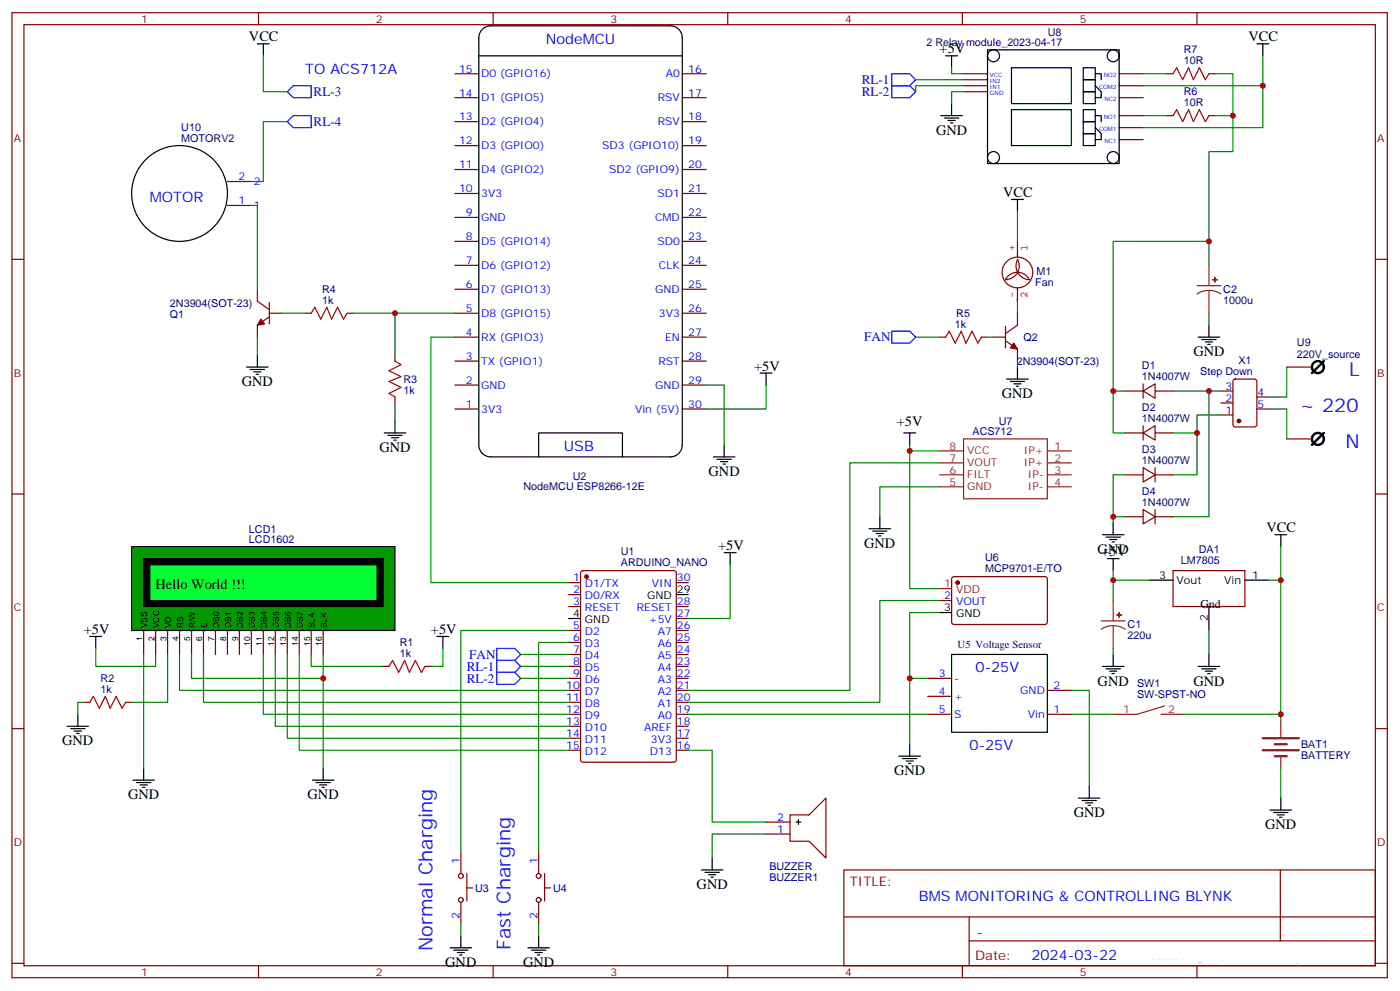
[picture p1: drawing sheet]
<svg xmlns="http://www.w3.org/2000/svg" width="413mm" height="292mm" viewBox="0 0 413 292" stroke-linecap="round" stroke-linejoin="round" font-family="sans-serif">
<g fill="none" stroke="#870000" stroke-width=".35">
<path d="M3.5 3.7h405.4v284.4h-405.4zM7.1 7.3h398.2v277.3h-398.2zM76.2 3.7v3.6M145.3 3.7v3.6M214.5 3.7v3.6M283.6 3.7v3.6M352.8 3.7v3.6M3.5 76.4h3.6M405.3 76.4h3.6M3.5 145.6h3.6M405.3 145.6h3.6M167.6 171.7h3.5"/>
<path d="M167.6 175.2h3.5M167.6 178.7h3.5M171.3 168.3l.5-.2h26.8l.7 .5v55.3l-.4 .6-27.1 .1-.6-.5-.1-55.3zM199.3 171.7h3.5M199.3 178.7h3.5M167.6 185.8h3.5M167.6 189.3h3.5M167.6 192.8h3.5M167.6 196.4h3.5M167.6 199.9h3.5M199.3 185.8h3.5M199.3 189.3h3.5"/>
<path d="M199.3 192.8h3.5M199.3 196.4h3.5M199.3 199.9h3.5M199.3 182.2h3.5M3.5 214.7h3.6M167.6 203.4h3.5M167.6 206.9h3.5M167.6 210.5h3.5M167.6 214h3.5M167.6 217.5h3.5M199.3 203.4h3.5M199.3 206.9h3.5"/>
<path d="M199.3 210.5h3.5M199.3 214h3.5M199.3 217.5h3.5M405.3 214.7h3.6M167.6 221.1h3.5M199.3 221.1h3.5M248.7 256.3h156.6v28.3h-156.6zM377.3 256.4v20.8M248.7 270.2h156.5M285.6 277.2h119.6M285.6 270.2v14.1M3.5 283.8h3.6"/>
<path d="M76.2 284.6v3.5M145.3 284.6v3.5M214.5 284.6v3.5M283.6 284.6v3.5M352.8 284.6v3.5M405.3 283.8h3.6"/>
</g>
<circle cx="172.9" cy="169.9" r=".53" fill="#870000" stroke="#870000" stroke-width=".35"/>
<path d="M199.3 175.2h3.5M167.6 182.2h3.5" fill="none" stroke="#000" stroke-width=".35"/>
<path d="M38.8 161.1h77.6v24.7h-77.6z" fill="#090" stroke="#000" stroke-width=".35"/>
<g fill="none" stroke="#870000" stroke-width=".35">
<path d="M42.3 185.8v7M45.9 185.8v7M49.4 185.8v7M52.9 185.8v7M56.4 185.8v7M60 185.8v7M63.5 185.8v7M67 185.8v7M70.6 185.8v7M74.1 185.8v7M77.6 185.8v7M81.1 185.8v7"/>
<path d="M84.7 185.8v7M88.2 185.8v7M91.7 185.8v7M95.2 185.8v7"/>
</g>
<path d="M42.3 164.6h70.6v14.1h-70.6z" fill="#000" stroke="#000" stroke-width=".35"/>
<path d="M44.1 166.4h67v10.6h-67z" fill="none" stroke="#000" stroke-width=".35"/>
<path d="M44.1 166.4h67v10.6h-67z" fill="#0f3" stroke="#000" stroke-width=".35"/>
<g fill="none" stroke="#008700" stroke-width=".35">
<path d="M77.6 16.4v10.6h7.1M280.5 20v1.7h3.5M372.2 16.4v8.9h-35.3M84.7 35.8h-7.1v17.7h-3.5M269.9 23.5h14.1M284 27h-3.5v3.6M284 25.3h-14.1v1.7M336.9 21.7h7.1M336.9 34.1h7.1M358.1 21.7h5.3v12.4h-5.3M363.4 34.1v10.6h-7.1v26.4M372.2 25.3v12.3h-35.3"/>
<path d="M74.1 60.5h1.7v24.7M299.9 62.3v8.8M356.3 78.2v-7.1h-28.2v44.1M75.8 99.3v5.3M82.9 92.3h7.1M104.1 92.3h30M116.4 92.3v12.3M134.1 99.3h-7.1v72.4h40.6M269.9 99.3h7M291 99.3h1.8M299.9 88.8v3.5M356.3 92.3v3.5"/>
<path d="M116.4 118.7v5.3M208.1 113.5h5.3v17.6M225.8 113.5v7h-17.7M299.9 106.4v1.8M331.6 115.2h-3.5v12.4h3.5M345.7 115.2h14.1M356.3 115.2v37.1h-10.6M379.2 108.2v8.8h-5.3M268.1 131.1v42.3h8.8M268.1 132.9h8.8M276.9 136.4h-26.4v67h-47.7M331.6 139.9h-3.5v12.4h3.5"/>
<path d="M345.7 127.6h7.1M359.8 122.3h-7v17.6h-7.1M373.9 120.5h5.3v8.8M276.9 143.4h-17.6v8.9M328.1 152.3v1.7M215.2 166.4v15.8h-12.4M276.9 177h-17.6v29.9h-56.5M328.1 168.1v2.9h10.6M328.1 171v6M373.9 171h3.6M377.5 161.1v49.4M28.2 191.1v5.3h17.7v-3.6"/>
<path d="M42.3 192.8v33.5M49.4 192.8v14.1h-10.6M52.9 192.8v10.6h114.7M56.4 192.8v7.1h38.8M60 192.8v14.1h107.6M77.6 192.8v17.7h90M81.1 192.8v21.2h86.5M84.7 192.8v24.7h82.9M88.2 192.8v28.3h79.4M91.7 192.8v3.6h21.2M95.2 192.8v33.5M130.5 191.1v5.3h-3.5"/>
<path d="M153.5 192.8h14.1M153.5 196.4h14.1M153.5 199.9h14.1M167.6 189.3h-8.9v61.7M167.6 185.8h-31.8v65.2M273.4 199.9h-5.3v19.4M276.9 180.5h-8.8v19.4M328.1 191.1v1.7M356.3 185.8v7M24.7 206.9h-1.8v3.6M202.8 210.5h70.6M315.7 203.4h5.3v28.2"/>
<path d="M315.7 210.5h12.4M349.2 210.5h28.3v1.7M202.8 221.1h7.1v21.1h15.9M377.5 226.3v8.9M225.8 245.7h-15.9v7.1M135.8 272.2v3.5M158.7 272.2v3.5"/>
</g>
<g fill="none" stroke="#000" stroke-width=".35">
<path d="M75.8 12.9h3.6M77.6 12.9v3.5M141.1 16.4h60M142.1 8.7a3.5 3.5 0 0 1 2.5-1.1h53a3.5 3.5 0 0 1 3.5 3.5v120a3.5 3.5 0 0 1-3.5 3.5h-53a3.5 3.5 0 0 1-3.5-3.5v-120a3.5 3.5 0 0 1 1-2.4zM278.7 16.4h3.5M280.5 16.4v3.6M291 14.7h38.8v33.5h-38.8zM298.1 20h17.6v10.6h-17.6zM319.3 20h3.5v3.5h-3.5zM370.4 12.9h3.5M372.2 12.9v3.5M277.3 34.1h6.3"/>
<path d="M278.3 34.8h4.3M279.4 35.5h2.1M280.1 36.2h.7M280.5 30.6v3.5M298.1 32.3h17.6v10.6h-17.6zM319.3 32.3h3.5v3.5h-3.5zM319.3 35.8h3.5v3.6h-3.5zM319.3 39.4h3.5v3.5h-3.5zM319.3 27h3.5v3.6h-3.5zM319.3 23.5h3.5v3.5h-3.5zM322.8 34.1h1.8v1.7M322.8 37.6l1.8 1.8v1.7h-1.8"/>
<path d="M322.8 25.3l1.8 1.7v1.8h-1.8M322.8 21.7h1.8v1.8M298.1 58.8h3.5M299.9 58.8v3.5M353.1 99.3h6.4M356.3 95.8v3.5M72.7 108.2h6.3M73.7 108.9h4.3M74.8 109.6h2.1M75.5 110.3h.7M75.8 104.6v3.6M224 109.9h3.5"/>
<path d="M225.8 109.9v3.6M296.7 111.7h6.3M297.7 112.4h4.3M298.8 113.1h2.1M299.5 113.8h.7M299.9 108.2v3.5M354.2 100h4.2M355.2 100.8h2.2M356 101.5h.7M113.2 127.6h6.4M114.3 128.3h4.2M115.4 129h2.1"/>
<path d="M116.1 129.7h.7M116.4 124v3.6M158.7 134.6v-7h24.7v7M210.3 134.6h6.3M211.3 135.3h4.2M212.4 136h2.1M213.1 136.7h.7M213.4 131.1v3.5M266.3 127.6h3.6M268.1 127.6v3.5M256.1 155.8h6.4M257.2 156.5h4.2"/>
<path d="M258.2 157.2h2.1M258.9 157.9h.7M259.3 152.3v3.5M324.9 157.6h6.4M326 158.3h4.2M327 159h2.1M327.7 159.7h.7M328.1 154v3.6M375.7 157.6h3.5M377.5 157.6v3.5M213.4 162.8h3.6M215.2 162.8v3.6"/>
<path d="M326.3 164.6h3.5M328.1 164.6v3.5M338.7 171h7M356.3 178.7v7.1M366.9 171h7M26.5 187.5h3.5M28.2 187.5v3.6M128.8 187.5h3.5M130.5 187.5v3.6M276.9 180.5h3.6M280.5 192.8h28.2v23h-28.2zM324.9 196.4h6.4"/>
<path d="M326 197.1h4.2M327 197.8h2.1M327.7 198.5h.7M328.1 192.8v3.6M353.1 196.4h6.4M354.2 197.1h4.2M355.2 197.8h2.2M356 198.5h.7M356.3 192.8v3.6M19.8 214h6.3M20.8 214.7h4.2M21.9 215.4h2.1"/>
<path d="M22.6 216.1h.7M22.9 210.5v3.5M268.1 219.3v3.5M39.2 229.9h6.3M40.2 230.6h4.2M41.3 231.3h2.1M42 232h.7M42.3 226.3v3.6M92.1 229.9h6.3M93.1 230.6h4.3M94.2 231.3h2.1M94.9 232h.7"/>
<path d="M95.2 226.3v3.6M264.9 222.8h6.4M266 223.5h4.2M267.1 224.2h2.1M267.8 224.9h.7M317.9 235.2h6.3M318.9 235.9h4.2M320 236.6h2.1M320.7 237.3h.7M321 231.6v3.6M374.3 238.7h6.3M375.4 239.4h4.2"/>
<path d="M377.5 235.2v3.5M206.7 256.3h6.4M207.8 257h4.2M208.8 257.7h2.2M209.5 258.4h.8M209.9 252.8v3.5M234.6 242.2h1.4M235.3 241.5v1.4M376.4 240.1h2.1M377.1 240.8h.7M132.6 279.3h6.4M133.7 280h4.2"/>
<path d="M135.8 275.7v3.6M155.6 279.3h6.3M156.6 280h4.3M158.7 275.7v3.6M134.8 280.7h2.1M135.5 281.4h.7M157.7 280.7h2.1M158.4 281.4h.7"/>
<circle cx="292.8" cy="16.4" r="1.76"/>
<circle cx="328.1" cy="16.4" r="1.76"/>
<circle cx="52.9" cy="57" r="14.1"/>
<circle cx="292.8" cy="46.4" r="1.76"/>
<circle cx="328.1" cy="46.4" r="1.76"/>
</g>
<path d="M345.7 34.1l1.1-1.8 1.7 3.5 1.8-3.5 1.4 3.5 1.8-3.5 1.7 3.5 1.1-1.7M345.7 21.7l1.1-1.7 1.7 3.5 1.8-3.5 1.4 3.5 1.8-3.5 1.7 3.5 1.1-1.8M91.7 92.3l1.1-1.8 1.7 3.6 1.8-3.6 1.4 3.6 1.8-3.6 1.7 3.6 1.1-1.8M278.7 99.3l1.1-1.7 1.7 3.5 1.8-3.5 1.4 3.5 1.8-3.5 1.7 3.5 1.1-1.8M116.4 106.4l1.8 1.1-3.5 1.7 3.5 1.8-3.5 1.4 3.5 1.8-3.5 1.7 1.7 1.1M114.7 196.4l1-1.8 1.8 3.5 1.7-3.5 1.4 3.5 1.8-3.5 1.8 3.5 1-1.7M26.5 206.9l1-1.7 1.8 3.5 1.7-3.5 1.5 3.5 1.7-3.5 1.8 3.5 1-1.8" fill="none" stroke="#a10000" stroke-width=".35"/>
<g fill="none" stroke="#870000" stroke-width=".35">
<path d="M134.1 35.8h7M134.1 28.8h7M134.1 21.7h7M201.1 35.8h7M201.1 28.8h7M201.1 21.7h7M284 21.7h7M284 25.3h7M284 27h7M284 23.5h7M329.8 28.8h7.1M329.8 21.7h7.1"/>
<path d="M329.8 37.6h7.1M329.8 34.1h7.1M329.8 25.3h7.1M344 21.7h1.7M344 34.1h1.7M356.3 21.7h1.8M356.3 34.1h1.8M67 53.5h7.1M134.1 57h7M134.1 50h7M134.1 42.9h7M201.1 57h7"/>
<path d="M201.1 50h7M201.1 42.9h7M329.8 41.1h7.1M67 60.5h7.1M134.1 78.2h7M134.1 71.1h7M134.1 64.1h7M201.1 78.2h7M201.1 71.1h7M201.1 64.1h7M75.8 85.2v3.6l3.6 2.4M79.4 92.3h3.5"/>
<path d="M79.4 93.3l-3.6 2.5v3.5M79.4 89.1v6.4M90 92.3h1.7M102.3 92.3h1.8M134.1 99.3h7M134.1 92.3h7M134.1 85.2h7M201.1 99.3h7M201.1 92.3h7M201.1 85.2h7M276.9 99.3h1.8M289.3 99.3h1.7"/>
<path d="M292.8 99.3h3.5M296.3 96.2v6.3M299.9 92.3v3.5l-3.6 2.5M116.4 104.6v1.8M116.4 117v1.7M134.1 113.5h7M134.1 106.4h7M201.1 113.5h7M201.1 106.4h7M296.3 100.4l3.6 2.5v3.5M331.6 115.2h5.3M336.9 115.2l3.5-2.1v4.2z"/>
<path d="M336.9 113.1v4.2M340.4 115.2h5.3M359.8 118.7h3.6M359.8 115.2h3.6M363.6 111.9l.5-.2h5.6l.7 .4v13l-.4 .6-5.9 .1-.7-.5v-12.9zM370.4 117h3.5M379.2 108.2h7.1M134.1 120.5h7M201.1 120.5h7M331.6 127.6h5.3M331.6 139.9h5.3M336.9 127.6l3.5-2.2v4.3z"/>
<path d="M336.9 137.8l3.5 2.1-3.5 2.1zM336.9 125.4v4.3M340.4 127.6h5.3M340.4 139.9h5.3M340.4 137.8v4.2M359.8 122.3h3.6M370.4 120.5h3.5M379.2 129.3h7.1M331.6 152.3h5.3M336.9 150.1l3.5 2.2-3.5 2.1zM340.4 150.1v4.3M340.4 152.3h5.3"/>
<path d="M276.9 177h3.6M280.7 170.1l.5-.2 27 .1 .5 .6-.1 13-.6 .4-27.1-.1-.4-.6v-12.7zM112.9 196.4h1.8M125.2 196.4h1.8M273.4 199.9h7.1M24.7 206.9h1.8M37 206.9h1.8M273.4 210.5h7.1M273.4 205.2h7.1M308.7 210.5h7M308.7 203.4h7M135.8 251v6.4"/>
<path d="M137.6 257.4v8.1M158.7 251v6.4M160.5 257.4v8.1M225.8 245.7h7M225.8 242.2h7M232.8 240.1h5.7l4.9-4.9v17.6l-4.9-4.9h-5.7zM135.8 265.9v6.3M137.6 261.6h1.7M158.7 265.9v6.3M160.5 261.6h1.8"/>
<circle cx="135.8" cy="258.1" r=".71"/>
<circle cx="158.8" cy="258.1" r=".71"/>
<circle cx="135.8" cy="265.1" r=".71"/>
<circle cx="158.8" cy="265.1" r=".71"/>
</g>
<g fill="#870000" stroke="#870000" stroke-width=".35">
<path d="M76.9 94.1l1.1 1.4-2.2 .3z"/>
<path d="M298.8 101.1l1.1 1.8-2.2-.4z"/>
<circle cx="282.2" cy="171.7" r=".53"/>
<circle cx="365.1" cy="124" r=".53"/>
</g>
<path d="M276.9 173.4h3.6" fill="none" stroke="#f00" stroke-width=".35"/>
<g fill="none" stroke="#8c2424" stroke-width=".35">
<path d="M356.3 78.2v6M352.8 84.2h7M356.3 85.6l-1.8 .2-1.7 .8M356.3 85.6l1.9 .2 1.6 .8M356.3 85.6v6.7M276.9 132.9h7.1M276.9 136.4h7.1M276.9 139.9h7.1M284 129.3h24.7v17.7h-24.7zM308.7 132.9h7M308.7 136.4h7M308.7 139.9h7"/>
<path d="M276.9 143.4h7.1M308.7 143.4h7M328.1 177v6M324.6 183h7M328.1 184.4l-1.9 .2-1.6 .8M328.1 184.4l1.8 .2 1.7 .8M328.1 184.4v6.7M342.2 210.5h7M343.3 208l-8.2 2.5h-7M377.5 212.2v5M377.5 222.8v3.5"/>
</g>
<path d="M372.2 217.5h10.6M375.7 219.3h3.5M372.2 221.1h10.6M375.7 222.8h3.5" fill="none" stroke="#8c2424" stroke-width=".71"/>
<path d="M84.7 27l1.7-1.7h5.3v3.5h-5.3zM84.7 35.8l1.7-1.7h5.3v3.5h-5.3zM262.8 21.7h5.3l1.8 1.8-1.8 1.8h-5.3zM262.8 25.3h5.3l1.8 1.7-1.8 1.8h-5.3zM262.8 97.6h5.3l1.8 1.7-1.8 1.8h-5.3zM146.4 191.1h5.3l1.8 1.7-1.8 1.8h-5.3zM146.4 194.6h5.3l1.8 1.8-1.8 1.7h-5.3zM146.4 198.1h5.3l1.8 1.8-1.8 1.7h-5.3z" fill="none" stroke="#00f" stroke-width=".35"/>
<path d="M299.9 71.1v4.7M299.9 76.4a4 4 0 0 1-3.6 6 4 4 0 0 1 3.6-2.2 4 4 0 0 1 3.5 2.2 4.1 4.1 0 0 1-3.5-6M299.9 84.8v4M304.4 80.3a4.5 4.5 0 0 0-6.5-4.1 4.5 4.5 0 0 0-.8 7.6 4.5 4.5 0 0 0 7.2-2.5l.1-.8" fill="none" stroke="#850000" stroke-width=".35"/>
<path d="M345.7 168.1h21.2v10.6h-21.2z" fill="none" stroke="#800000" stroke-width=".35"/>
<g fill="#8c2424" stroke="#8c2424" stroke-width=".35">
<path d="M329.1 181.2h1.5z"/>
<path d="M329.8 180.5v1.4z"/>
<path d="M357.4 82.4h1.4z"/>
<path d="M358 81.7l.1 1.4z"/>
</g>
<g fill="none" stroke="#000" stroke-width=".71">
<path d="M390.2 106.4l-3.6 3.5M390.2 127.6l-3.6 3.5"/>
<circle cx="388.4" cy="108.2" r="1.76"/>
<circle cx="388.4" cy="129.3" r="1.76"/>
</g>
<g fill="#c00">
<circle cx="95.3" cy="199.9" r=".88"/>
<circle cx="116.4" cy="92.3" r=".88"/>
<circle cx="268.1" cy="199.9" r=".88"/>
<circle cx="268.1" cy="132.9" r=".88"/>
<circle cx="377.5" cy="210.5" r=".88"/>
<circle cx="377.5" cy="171" r=".88"/>
<circle cx="328.1" cy="171" r=".88"/>
<circle cx="356.3" cy="115.2" r=".88"/>
<circle cx="352.8" cy="127.6" r=".88"/>
<circle cx="328.1" cy="152.3" r=".88"/>
<circle cx="328.1" cy="115.2" r=".88"/>
<circle cx="356.3" cy="71.1" r=".88"/>
<circle cx="372.2" cy="25.3" r=".88"/>
<circle cx="363.4" cy="34.1" r=".88"/>
</g>
<g fill="#fff">
<path d="M287 271.5l.6-.3h3.4l3.2 .8h1.1a1.27 1.27 0 0 1 1 1.2 1.27 1.27 0 0 1-.8 1.3h-1.9l-1.4 .4-5.3-.1a1.07 1.07 0 0 1-.6-1.3 1.07 1.07 0 0 1 1.2-.7h4.4l1.2-.3-.3 1.2-2.8-.4 .2-.3 2.7 1.4 1.6 .4h4.7l2.8-.8-.2 1-5-1.3-1.4 1.1h4.7l-.1 .9h-3.9a1.19 1.19 0 0 1-1.1-1.1 1.19 1.19 0 0 1 .9-1.2l2.6-.6h3.7l1.9-.5v1l-2.1-.1a1.06 1.06 0 0 1-.5-1.2 1.06 1.06 0 0 1 1-.8l10.5 .1a1.09 1.09 0 0 1 .6 1.4 1.09 1.09 0 0 1-1.3 .6 25.2 25.2 0 0 1-9 .8v-.5h5.4a1.07 1.07 0 0 1 1.1 1.1 1.07 1.07 0 0 1-1.3 1l-5.2-.1a1.07 1.07 0 0 1-.6-1.3 1.07 1.07 0 0 1 1.2-.7h30.6a1.07 1.07 0 0 1 1.1 1.1 1.07 1.07 0 0 1-1.3 1h-4.5l-5.4-.4-.1-2.1h1.7a1.3 1.3 0 0 1 1.4 .8 1.3 1.3 0 0 1-.3 1.4l-.9 .3a23 23 0 0 1-7.5-.8h-4.9a6.1 6.1 0 0 0-3.5-.9 1.06 1.06 0 0 1-.5-1.2 1.06 1.06 0 0 1 1-.8l4-.4 32 .1a1.06 1.06 0 0 1 .6 1.2 1.06 1.06 0 0 1-1.1 .8l-2.6 .4h-6.6v-.5l5.8-.3a1.07 1.07 0 0 1 .6 1.2 1.07 1.07 0 0 1-1.1 .8l-5.3 .4-2.1-.1a1.08 1.08 0 0 1-.5-1.4 1.08 1.08 0 0 1 1.2-.6l11.9 .1a1.07 1.07 0 0 1 .6 1.2 1.07 1.07 0 0 1-1.2 .8h-4.1l-4 .8h-13.5l-.8-.4h-.7a1.11 1.11 0 0 1-1.4-1.1 1.11 1.11 0 0 1 1.4-1l1.5 .1 .5 .3h12.2l1.4-.1 3.2-.7h4.3a1.07 1.07 0 0 1 1.3 .9 1.07 1.07 0 0 1-1.1 1.2h-11.5v-2.1l6.6-.4 .1 2.1-1.7 .4h-3.6a4 4 0 0 1-3.6-.6 1.61 1.61 0 0 1 1-2.6l2.2-.5h6.7l2.3-.3a1.12 1.12 0 0 1 1.7 .5 1.12 1.12 0 0 1-1 1.5h-32.9l-2.7 .4v-2.1a4.6 4.6 0 0 1 3.5 .8 23.5 23.5 0 0 1 8.4 .7l1.4 .1-.2 1.6a1.05 1.05 0 0 1-.6-1.2 1.05 1.05 0 0 1 1-.8l10.6 .5a1.05 1.05 0 0 1 .7 1.1 1.05 1.05 0 0 1-1.1 .9h-30.6a1.07 1.07 0 0 1-1.2-1 1.07 1.07 0 0 1 1-1.1l5.4 .1a1.06 1.06 0 0 1 .6 1.1 1.06 1.06 0 0 1-1 .9l-6.4-.1a2.5 2.5 0 0 1-2.5-1.6l.1-1.4 .9-.6h5.8l3.8-.4a2.94 2.94 0 0 1 3-.1 1.05 1.05 0 0 1 .2 1.2 1.05 1.05 0 0 1-1 .6h-10.1v-2.1l4.1 .2a1.37 1.37 0 0 1 .9 1.6 1.37 1.37 0 0 1-1.4 1.1l-3.9 .8-3.7 .1v-1.4h1.8l1 .4a1.83 1.83 0 0 1 2 .6l.2 .6a1.32 1.32 0 0 1-1.1 1.7h-7.6a2 2 0 0 1-1.8-1.8 2 2 0 0 1 1.3-2.1l.8-.5 .4-.7 1-.2 2.8 .5 5.1 1.5a1.26 1.26 0 0 1 1.1 1.2 1.26 1.26 0 0 1-1.1 1.3h-2.3l-2.6 .8a15.1 15.1 0 0 1-7.4-.6l-2.7-1.2-1.7-1.3a1.33 1.33 0 0 1-.7-2.3z"/>
<path d="M336.2 279.8a3.4 3.4 0 0 1 2.9 0l6.9 .1a1.06 1.06 0 0 1 1.1 1.2 1.06 1.06 0 0 1-1.2 .9h-4.5l-.9 .4-1 .1-1.1 .6a3.9 3.9 0 0 1-3.4-.2 1.13 1.13 0 0 1-.1-1.3 1.13 1.13 0 0 1 1.3-.5l1.6-.4h12.6l.6-.3 1.2-.1-.3 .7-1-.5-2-.1a1.06 1.06 0 0 1-.6-1.3 1.06 1.06 0 0 1 1.2-.8l2.2 .1 1.6 .9a2.05 2.05 0 0 1 1.7 1.5 2.05 2.05 0 0 1-.6 2.1l-.6 .3h-1.6l-.5 .3a2.2 2.2 0 0 1-2.6-.5 1.07 1.07 0 0 1 1.2-1.5h5.6l-.1 .6a2.84 2.84 0 0 1-2.3-.5 1.25 1.25 0 0 1-1-1.3 1.25 1.25 0 0 1 1.1-1.2h4.2l1.9-.4 11 .1a1.07 1.07 0 0 1 .6 1.3 1.07 1.07 0 0 1-1.2 .8h-3.7l-3.1 .7-1.3 .1-.7 .3v-1.3l.7 .1 .8 .3h8.4l2.9-.7 2.7-.1 1-.4a1.08 1.08 0 0 1 1.4 .9 1.08 1.08 0 0 1-1.1 1.2h-11.7a1.07 1.07 0 0 1-.6-1.3 1.07 1.07 0 0 1 1.2-.8h25.5a1.07 1.07 0 0 1 1 1.2 1.07 1.07 0 0 1-1.2 .9h-5.4l-1.1-.3-6.2-.5a1.24 1.24 0 0 1-.9-1.4 1.24 1.24 0 0 1 1.3-1.1h14.9l.8 .5 .2 .8v2.5l-.3 .8-.8 .3h-4.2a1.74 1.74 0 0 1-1.3-2.5l.6-.3 2.6-.1 .5-.3 1.1-.1v2.1h-5.7l-.7 .4h-1.1l-1.2 .4h-11.9a1.07 1.07 0 0 1-1.1-1.1 1.07 1.07 0 0 1 1.3-1h2.9l.8 .4h6.1l.7 .4h6.4l-.1 .6-5.1-.1-1.2-.4h-5.1l-.8 .7-1.2 .5h-3.3l.1-1.3h4.8l1.1-.3 2.8-.1 1.2-.4 2.3-2.3a1.06 1.06 0 0 1 1.3 .4 1.06 1.06 0 0 1-.1 1.4l-.9 .9a2.76 2.76 0 0 1-2.6 1.7l-.8 .4h-2.8l-1.2 .4h-5.3l-1.1-.4h-.7a1.36 1.36 0 0 1-1.3-.7 1.36 1.36 0 0 1 .3-1.6l.4-.1 5-.1 2.3-1.2h5.3l1.7 .4h4.2a5.3 5.3 0 0 1 4.1 1.5 1.44 1.44 0 0 1-1.2 2l-.5 .2h-8.2l-1.1-.4h-6.3l-.7-.4h-2.8a1.06 1.06 0 0 1-.7-1.2 1.06 1.06 0 0 1 1.1-.9h11.8l2.6-.8 6.6 .1a1.09 1.09 0 0 1 .5 1.4 1.09 1.09 0 0 1-1.3 .6l-1 .4-.1-1.3h1.2v-.6h-11.7l.2-1.7 4 .4 .9 .3 5.7 .1a1.06 1.06 0 0 1 .6 1.2 1.06 1.06 0 0 1-1 .8h-25.5a1.07 1.07 0 0 1-1.3-.9 1.07 1.07 0 0 1 1.1-1.2h11.3v2.1a5.7 5.7 0 0 1-3.5 .5l-3.1 .7h-8.8l-1.2-.4h-2.7a1.32 1.32 0 0 1-.7-1.6 1.32 1.32 0 0 1 1.5-.9l1.9-.7 3.5-.5 1-.3h4.7a1.06 1.06 0 0 1 .6 1.2 1.06 1.06 0 0 1-1 .9h-11.2l-1.1 .3-2.1 .1 .1-1.3 2.2 .4a1.58 1.58 0 0 1 .8 1.6 1.58 1.58 0 0 1-1.2 1.4l-.8 .2h-7.3a1.06 1.06 0 0 1-.6-1.2 1.06 1.06 0 0 1 1-.9h.9l1-.4-1-.6-2.1-.1 .4-2.1a5.9 5.9 0 0 1 3.8 .8 2.29 2.29 0 0 1 2.3 1.3 1.6 1.6 0 0 1-.5 1.9l-3.2 .1-1 .4-13.4 .1a1.46 1.46 0 0 1-1.5 .4 1.46 1.46 0 0 1-1.1-1.1 1.06 1.06 0 0 1 1.1-1.1h1.7l.8-.4a1.82 1.82 0 0 1 1.7-.4l1-.3 3.6-.1-.2 2.1h-3.1l-4.2-.4a1.07 1.07 0 0 1-1.1-.5 1.07 1.07 0 0 1 .2-1.3z"/>
<path d="M379.4 262.1a1.66 1.66 0 0 1 2.7 1v1.4a1.05 1.05 0 0 1-.9 1.3 1.05 1.05 0 0 1-1.2-.9h1.3v.8l.2 .3h1.4l1.8-1.5 .4-.8-.1-.8 2-.1 3.6-.7h1.5v2.1h-3.5a10.2 10.2 0 0 0-4.2 1.1l-.1-.4 3.5-.1 1.3-.3a13 13 0 0 0 5.2-1.1l-.2 .6-.4-.2a1.41 1.41 0 0 1-1.9-1.2 1.75 1.75 0 0 1 1.4-2.3 27.6 27.6 0 0 1 7.4-.1l.2 .2a3.7 3.7 0 0 1 .1 3.2l-.7 .7-4.1 1.5a1.25 1.25 0 0 1-1.4 .4 1.25 1.25 0 0 1-.8-1.2 1.08 1.08 0 0 1 1.1-.9l1.5-1a1.75 1.75 0 0 0 1.2-1.5 1.55 1.55 0 0 1 2.6 .8v1.9a2.49 2.49 0 0 1-2.1 2.5 2.19 2.19 0 0 1-2.6-.3l-.2-.5v-3.6l.6-1.3 .9-.6h2.3a1.47 1.47 0 0 1 1.2 1.4 1.47 1.47 0 0 1-1.1 1.5 3.7 3.7 0 0 0-2.7 .4 1.07 1.07 0 0 1-1.1-.9 1.07 1.07 0 0 1 .7-1.2l.4-.3 1-.1-.1 3.4 1-.4h-.3h.5l-2.3 1.4-1.4 .5-.4-2.1 .6 2-.6-2 4.4-1.7v-.2h-3.3a1.57 1.57 0 0 1 1.7 2.2 1.58 1.58 0 0 1-1.6 .6l-1.2 .6a39.2 39.2 0 0 1-12.3 1.3 1.74 1.74 0 0 1-1.2-1.5 1.74 1.74 0 0 1 1-1.7l1.1-.1 .5-.3a14.3 14.3 0 0 1 8.8-1.1 1.07 1.07 0 0 1 .6 1.3 1.07 1.07 0 0 1-1.3 .7h-.9a18.9 18.9 0 0 1-8.4 .6l-.2-.2a2.76 2.76 0 0 1 .2-3.1l1-.6h2.3l1.1 .7a4.4 4.4 0 0 1-1.1 4.7l-1.3 1.2-1.2 .6h-2.3l-.6-.2-1-1.1-.2-.6-.1-3.2z"/>
<path d="M379 272.4a1.55 1.55 0 0 1 2.6 .6l-.1 .5-.5 .5h3.5l.8-.4h9.1l.9-.4h4v2.1l-.5 .5-.8 .3a4.3 4.3 0 0 0-3.1 .4 1.19 1.19 0 0 1-1.5-.3 1.19 1.19 0 0 1 0-1.5l.7-.3h6.5v-.9l-1.3 .6h-.6a1.9 1.9 0 0 1-1.8 .4l-1.2 .4h-5.4l-1.5-.4a1.14 1.14 0 0 1-.9-1.2v-1.2a1.27 1.27 0 0 1 2.1-.5l1.3 .4a1.51 1.51 0 0 1 1.5 1 1.51 1.51 0 0 1-.6 1.7l-.5 .5a3.6 3.6 0 0 1-2.5 .5l-.7 .4h-7.9a1.17 1.17 0 0 1-1.4-1v-1.8l.3-.6a2.82 2.82 0 0 1 2.8 .1l1.1 .4h4.2a1.07 1.07 0 0 1 1.2 1 1.07 1.07 0 0 1-1.2 1.1h-4.6l-.1-1.3h5a1.49 1.49 0 0 1 1.6-.3l.4-1.1 .5 .2h5l1-.4a9.1 9.1 0 0 0 3.9-1.2h1.9a1.27 1.27 0 0 1 .9 1 1.27 1.27 0 0 1-.4 1.2l-.1 2.4a1.15 1.15 0 0 1-1.2 .7h-7.3a1.11 1.11 0 0 1-1-1.3 1.11 1.11 0 0 1 1.4-.9l.7-.2 2.3-.1 1.1-1.4a2.06 2.06 0 0 1 3.5-.9l.2 .5-.1 2.4a1.15 1.15 0 0 1-1.2 .7h-5.3l-1.1 .4h-8.8l-1 .4h-5a1.1 1.1 0 0 1-1-1v-2.1z"/>
</g>
<g font-size="5.6" fill="#00f">
<text x="397.6" y="110.9">L</text>
<text x="383" y="121.5">~ 220</text>
<text x="396.5" y="132.1">N</text>
<text x="127.5" y="280.3" transform="rotate(-90 127.5 280.3)">Normal Charging</text>
<text x="150.5" y="280" transform="rotate(-90 150.5 280)">Fast Charging</text>
</g>
<g font-size="4.2">
<text x="73.4" y="12.2">VCC</text>
<text x="276.9" y="15.7">+5V</text>
<text x="367.9" y="12.2">VCC</text>
<text x="275.9" y="39.7">GND</text>
<text x="295.6" y="58.1">VCC</text>
<text x="351.7" y="105">GND</text>
<text x="71.3" y="113.8">GND</text>
<text x="222.2" y="109.2">+5V</text>
<text x="295.3" y="117.3">GND</text>
<text x="264.3" y="125.5">+5V</text>
<text x="111.8" y="133.2">GND</text>
<text x="208.8" y="140.3">GND</text>
<text x="254.7" y="161.4">GND</text>
<text x="373.2" y="156.8">VCC</text>
<text x="211.7" y="162.1">+5V</text>
<text x="323.5" y="163.2">GND</text>
<text x="324.6" y="163.9">+5V</text>
<text x="45.9" y="173.4">Hello World !!!</text>
<text x="24.7" y="186.8">+5V</text>
<text x="127" y="186.8">+5V</text>
<text x="323.5" y="202">GND</text>
<text x="351.7" y="202">GND</text>
<text x="18.3" y="219.6">GND</text>
<text x="263.5" y="228.5">GND</text>
<text x="37.7" y="235.5">GND</text>
<text x="90.7" y="235.5">GND</text>
<text x="316.4" y="240.8">GND</text>
<text x="372.9" y="244.3">GND</text>
<text x="205.3" y="262">GND</text>
<text x="131.2" y="284.9">GND</text>
<text x="154.2" y="284.9">GND</text>
</g>
<g font-size="4.2" fill="#00f">
<text x="160.9" y="12.9">NodeMCU</text>
<text x="90" y="21.7">TO ACS712A</text>
<text x="44.2" y="59.7">MOTOR</text>
<text x="166.2" y="132.9">USB</text>
<text x="287.5" y="198.1">0-25V</text>
<text x="285.8" y="221.1">0-25V</text>
<text x="270.8" y="265.4">BMS MONITORING &amp; CONTROLLING BLYNK</text>
<text x="304" y="283">2024-03-22</text>
</g>
<g font-size="3.9" fill="#00f">
<text x="92.4" y="28.3">RL-3</text>
<text x="254" y="24.8">RL-1</text>
<text x="254" y="28.3">RL-2</text>
<text x="92.4" y="37.2">RL-4</text>
<text x="254.7" y="100.6">FAN</text>
<text x="137.5" y="197.6">RL-1</text>
<text x="138.3" y="194.1">FAN</text>
<text x="137.5" y="201.1">RL-2</text>
</g>
<g font-size="3.9" fill="#800">
<text x="250.5" y="260.9">TITLE:</text>
<text x="287.4" y="275.1">Company:</text>
<text x="287.4" y="282.8">Date:</text>
<text x="336.4" y="282.9">Drawn By: arduinoproject.in</text>
</g>
<text font-size="3.5" x="353.8" y="179.1">Gnd</text>
<g font-size="3.2" fill="#800">
<text x="41.6" y="6.7">1</text>
<text x="110.8" y="6.7">2</text>
<text x="179.9" y="6.7">3</text>
<text x="249.1" y="6.7">4</text>
<text x="318.2" y="6.7">5</text>
<text x="4.1" y="41.8">A</text>
<text x="405.9" y="41.8">A</text>
<text x="4.1" y="111">B</text>
<text x="405.9" y="111">B</text>
<text x="4.1" y="180.1">C</text>
<text x="405.9" y="180.1">C</text>
<text x="4.1" y="249.3">D</text>
<text x="405.9" y="249.3">D</text>
<text x="41.6" y="287.5">1</text>
<text x="110.8" y="287.5">2</text>
<text x="179.9" y="287.5">3</text>
<text x="249.1" y="287.5">4</text>
<text x="318.2" y="287.5">5</text>
</g>
<g font-size="3.2" fill="#000080">
<text x="308.8" y="10.6">U8</text>
<text x="273.1" y="13.6">2 Relay module_2023-04-17</text>
<text x="348.9" y="15.7">R7</text>
<text x="348.9" y="18.9">10R</text>
<text x="348.9" y="28">R6</text>
<text x="348.9" y="31.3">10R</text>
<text x="53.4" y="41.8">MOTORV2</text>
<text x="53.4" y="38.7">U10</text>
<text x="305.5" y="81.1">M1</text>
<text x="94.9" y="89.5">1k</text>
<text x="94.9" y="86.2">R4</text>
<text x="305.1" y="84.4">Fan</text>
<text x="360.5" y="89.5">1000u</text>
<text x="360.5" y="86.3">C2</text>
<text x="50.1" y="90.4">2N3904(SOT-23)</text>
<text x="50.1" y="93.6">Q1</text>
<text x="281.8" y="93.3">R5</text>
<text x="281.4" y="96.5">1k</text>
<text x="301.7" y="100.5">Q2</text>
<text x="299.7" y="107.5">2N3904(SOT-23)</text>
<text x="365" y="107.4">X1</text>
<text x="382.2" y="105.3">220V_source</text>
<text x="382.2" y="102.1">U9</text>
<text x="118.9" y="112.8">R3</text>
<text x="336.6" y="112">1N4007W</text>
<text x="336.6" y="108.8">D1</text>
<text x="353.7" y="110.6">Step Down</text>
<text x="118.9" y="116">1k</text>
<text x="294.4" y="125.1">U7</text>
<text x="336.6" y="124.4">1N4007W</text>
<text x="336.6" y="121.1">D2</text>
<text x="286.6" y="128.2">ACS712</text>
<text x="336.6" y="136.7">1N4007W</text>
<text x="336.6" y="133.5">D3</text>
<text x="168.8" y="141.3">U2</text>
<text x="154.3" y="144.5">NodeMCU ESP8266-12E</text>
<text x="336.6" y="149.1">1N4007W</text>
<text x="336.6" y="145.9">D4</text>
<text x="73.4" y="160">LCD1602</text>
<text x="73.4" y="157.1">LCD1</text>
<text x="183" y="166.7">ARDUINO_NANO</text>
<text x="183" y="163.6">U1</text>
<text x="290.3" y="165.4">U6</text>
<text x="348" y="166.2">LM7805</text>
<text x="353.3" y="162.9">DA1</text>
<text x="290.3" y="168.7">MCP9701-E/TO</text>
<text x="332.3" y="185.1">C1</text>
<text x="117.8" y="190.4">R1</text>
<text x="282.2" y="191.1">U5 Voltage Sensor</text>
<text x="332.3" y="188.3">220u</text>
<text x="117.8" y="193.5">1k</text>
<text x="29.6" y="200.9">R2</text>
<text x="335.1" y="202.4">SW1</text>
<text x="29.6" y="204.1">1k</text>
<text x="335.1" y="205.7">SW-SPST-NO</text>
<text x="383.5" y="220.4">BAT1</text>
<text x="383.5" y="223.6">BATTERY</text>
<text x="226.7" y="256.3">BUZZER</text>
<text x="140.1" y="262.8">U3</text>
<text x="163" y="262.8">U4</text>
<text x="226.7" y="259.6">BUZZER1</text>
</g>
<g font-size="3.2" fill="#00f">
<text x="135.3" y="21.4">15</text>
<text x="141.8" y="22.8">D0 (GPIO16)</text>
<text x="196.2" y="22.8">A0</text>
<text x="202.8" y="21.4">16</text>
<text x="135.3" y="28.4">14</text>
<text x="141.8" y="29.8">D1 (GPIO5)</text>
<text x="193.8" y="29.8">RSV</text>
<text x="202.8" y="28.4">17</text>
<text x="135.3" y="35.5">13</text>
<text x="202.8" y="35.5">18</text>
<text x="141.8" y="36.9">D2 (GPIO4)</text>
<text x="193.8" y="36.9">RSV</text>
<text x="135.3" y="42.5">12</text>
<text x="141.8" y="44">D3 (GPIO0)</text>
<text x="177.5" y="44">SD3 (GPIO10)</text>
<text x="202.8" y="42.5">19</text>
<text x="70.3" y="53.1">2</text>
<text x="135.3" y="49.6">11</text>
<text x="141.8" y="51">D4 (GPIO2)</text>
<text x="179.5" y="51">SD2 (GPIO9)</text>
<text x="202.8" y="49.6">20</text>
<text x="74.8" y="54.5">2</text>
<text x="135.3" y="56.7">10</text>
<text x="141.8" y="58.1">3V3</text>
<text x="193.7" y="58.1">SD1</text>
<text x="202.8" y="56.7">21</text>
<text x="70.3" y="60.2">1</text>
<text x="74.8" y="61.6">1</text>
<text x="137.3" y="63.7">9</text>
<text x="141.8" y="65.1">GND</text>
<text x="193" y="65.1">CMD</text>
<text x="202.8" y="63.7">22</text>
<text x="137.3" y="70.8">8</text>
<text x="202.8" y="70.8">23</text>
<text x="137.3" y="77.8">7</text>
<text x="141.8" y="72.2">D5 (GPIO14)</text>
<text x="193.7" y="72.2">SD0</text>
<text x="202.8" y="77.8">24</text>
<text x="141.8" y="79.2">D6 (GPIO12)</text>
<text x="194.2" y="79.2">CLK</text>
<text x="137.3" y="84.9">6</text>
<text x="141.8" y="86.3">D7 (GPIO13)</text>
<text x="193.1" y="86.3">GND</text>
<text x="202.8" y="84.9">25</text>
<text x="137.3" y="91.9">5</text>
<text x="141.8" y="93.3">D8 (GPIO15)</text>
<text x="194.2" y="93.3">3V3</text>
<text x="202.8" y="91.9">26</text>
<text x="137.3" y="99">4</text>
<text x="141.8" y="100.4">RX (GPIO3)</text>
<text x="196" y="100.4">EN</text>
<text x="202.8" y="99">27</text>
<text x="137.3" y="106">3</text>
<text x="141.8" y="107.5">TX (GPIO1)</text>
<text x="194" y="107.5">RST</text>
<text x="202.8" y="106">28</text>
<text x="137.3" y="113.1">2</text>
<text x="202.8" y="113.1">29</text>
<text x="141.8" y="114.5">GND</text>
<text x="193.1" y="114.5">GND</text>
<text x="361.2" y="118.4">2</text>
<text x="361.2" y="114.9">3</text>
<text x="370.6" y="116.6">4</text>
<text x="137.3" y="120.2">1</text>
<text x="141.8" y="121.6">3V3</text>
<text x="187.2" y="121.6">Vin (5V)</text>
<text x="202.8" y="120.2">30</text>
<text x="361.2" y="121.9">1</text>
<text x="370.6" y="120.2">5</text>
<text x="168.9" y="171.3">1</text>
<text x="172.4" y="173.1">D1/TX</text>
<text x="192.1" y="173.1">VIN</text>
<text x="199.5" y="171.3">30</text>
<text x="168.9" y="174.8">2</text>
<text x="168.9" y="178.4">3</text>
<text x="172.4" y="176.6">D0/RX</text>
<text x="199.5" y="178.4">28</text>
<text x="278.3" y="176.6">2</text>
<text x="281.8" y="178.4">VOUT</text>
<text x="168.9" y="185.4">5</text>
<text x="172.4" y="180.1">RESET</text>
<text x="187.7" y="180.1">RESET</text>
<text x="191.2" y="183.7">+5V</text>
<text x="199.5" y="185.4">26</text>
<text x="199.5" y="181.9">27</text>
<text x="168.9" y="188.9">6</text>
<text x="172.4" y="187.2">D2</text>
<text x="172.4" y="190.7">D3</text>
<text x="193.8" y="190.7">A6</text>
<text x="193.8" y="187.2">A7</text>
<text x="199.5" y="188.9">25</text>
<text x="168.9" y="192.5">7</text>
<text x="168.9" y="196">8</text>
<text x="172.4" y="194.2">D4</text>
<text x="172.4" y="197.8">D5</text>
<text x="193.8" y="197.8">A4</text>
<text x="193.8" y="194.2">A5</text>
<text x="199.5" y="196">23</text>
<text x="199.5" y="192.5">24</text>
<text x="166.9" y="203.1">10</text>
<text x="168.9" y="199.5">9</text>
<text x="172.4" y="201.3">D6</text>
<text x="193.8" y="201.3">A3</text>
<text x="199.5" y="203.1">21</text>
<text x="199.5" y="199.5">22</text>
<text x="276.7" y="199.5">3</text>
<text x="281.2" y="200.9">-</text>
<text x="310.4" y="203.1">2</text>
<text x="166.9" y="206.6">11</text>
<text x="172.4" y="204.8">D7</text>
<text x="172.4" y="208.4">D8</text>
<text x="193.8" y="208.4">A1</text>
<text x="193.8" y="204.8">A2</text>
<text x="199.5" y="206.6">20</text>
<text x="276.7" y="204.8">4</text>
<text x="281.2" y="206.2">+</text>
<text x="300.7" y="204.5">GND</text>
<text x="166.9" y="210.1">12</text>
<text x="166.9" y="213.6">13</text>
<text x="172.4" y="211.9">D9</text>
<text x="172.4" y="215.4">D10</text>
<text x="189.8" y="215.4">AREF</text>
<text x="193.8" y="211.9">A0</text>
<text x="199.5" y="213.6">18</text>
<text x="199.5" y="210.1">19</text>
<text x="276.7" y="210.1">5</text>
<text x="281.2" y="211.5">S</text>
<text x="302.9" y="211.5">Vin</text>
<text x="310.4" y="210.1">1</text>
<text x="166.9" y="217.2">14</text>
<text x="166.9" y="220.7">15</text>
<text x="172.4" y="218.9">D11</text>
<text x="191.8" y="218.9">3V3</text>
<text x="199.5" y="220.7">16</text>
<text x="199.5" y="217.2">17</text>
<text x="172.4" y="222.5">D12</text>
<text x="191.5" y="222.5">D13</text>
<text x="229.1" y="245.4">1</text>
<text x="229.1" y="241.9">2</text>
<text x="135.5" y="254.6" transform="rotate(-90 135.5 254.6)">1</text>
<text x="158.4" y="254.6" transform="rotate(-90 158.4 254.6)">1</text>
<text x="135.5" y="270.7" transform="rotate(-90 135.5 270.7)">2</text>
<text x="158.4" y="270.7" transform="rotate(-90 158.4 270.7)">2</text>
</g>
<g font-size="3.2" fill="#840000">
<text x="299.2" y="73.8" transform="rotate(-90 299.2 73.8)">+</text>
<text x="302.9" y="73.8" transform="rotate(-90 302.9 73.8)">1</text>
<text x="299.2" y="87.9" transform="rotate(-90 299.2 87.9)">-</text>
<text x="302.9" y="87.9" transform="rotate(-90 302.9 87.9)">2</text>
</g>
<g font-size="3.2" fill="#8d2323">
<text x="279.9" y="136">7</text>
<text x="279.9" y="132.5">8</text>
<text x="285" y="137.4">VOUT</text>
<text x="285" y="133.9">VCC</text>
<text x="301.8" y="133.9">IP+</text>
<text x="301.8" y="137.4">IP+</text>
<text x="310.8" y="132.5">1</text>
<text x="310.8" y="136">2</text>
<text x="279.9" y="143.1">5</text>
<text x="279.9" y="139.6">6</text>
<text x="285" y="141">FILT</text>
<text x="302.9" y="141">IP-</text>
<text x="310.8" y="139.6">3</text>
<text x="310.8" y="143.1">4</text>
<text x="285" y="144.5">GND</text>
<text x="302.9" y="144.5">IP-</text>
<text x="331" y="210.1">1</text>
<text x="344.3" y="210.1">2</text>
</g>
<g font-size="3.2" fill="#f00">
<text x="278.3" y="173.1">1</text>
<text x="281.8" y="174.8">VDD</text>
</g>
<g font-size="3.2">
<text x="341.6" y="170.6">3</text>
<text x="346.8" y="172">Vout</text>
<text x="360.8" y="172">Vin</text>
<text x="369" y="170.6">1</text>
<text x="190.7" y="176.6">GND</text>
<text x="199.5" y="174.8">29</text>
<text x="168.9" y="181.9">4</text>
<text x="172.4" y="183.7">GND</text>
<text x="278.3" y="180.1">3</text>
<text x="281.8" y="181.9">GND</text>
<text x="356" y="182.9" transform="rotate(-90 356 182.9)">2</text>
</g>
<g font-size="2.5">
<text x="43.4" y="185.1" transform="rotate(-90 43.4 185.1)">VSS</text>
<text x="46.9" y="185.1" transform="rotate(-90 46.9 185.1)">VCC</text>
<text x="50.4" y="185.1" transform="rotate(-90 50.4 185.1)">VO</text>
<text x="54" y="185.1" transform="rotate(-90 54 185.1)">RS</text>
<text x="57.5" y="185.1" transform="rotate(-90 57.5 185.1)">R/W</text>
<text x="61" y="185.1" transform="rotate(-90 61 185.1)">E</text>
<text x="64.6" y="185.1" transform="rotate(-90 64.6 185.1)">DB0</text>
<text x="68.1" y="185.1" transform="rotate(-90 68.1 185.1)">DB1</text>
<text x="71.6" y="185.1" transform="rotate(-90 71.6 185.1)">DB2</text>
<text x="75.1" y="185.1" transform="rotate(-90 75.1 185.1)">DB3</text>
<text x="78.7" y="185.1" transform="rotate(-90 78.7 185.1)">DB4</text>
<text x="82.2" y="185.1" transform="rotate(-90 82.2 185.1)">DB5</text>
<text x="85.7" y="185.1" transform="rotate(-90 85.7 185.1)">DB6</text>
<text x="89.3" y="185.1" transform="rotate(-90 89.3 185.1)">DB7</text>
<text x="92.8" y="185.1" transform="rotate(-90 92.8 185.1)">BLA</text>
<text x="96.3" y="185.1" transform="rotate(-90 96.3 185.1)">BLK</text>
<text x="42" y="188.9" transform="rotate(-90 42 188.9)">1</text>
<text x="45.5" y="188.9" transform="rotate(-90 45.5 188.9)">2</text>
<text x="49" y="188.9" transform="rotate(-90 49 188.9)">3</text>
<text x="52.6" y="188.9" transform="rotate(-90 52.6 188.9)">4</text>
<text x="56.1" y="188.9" transform="rotate(-90 56.1 188.9)">5</text>
<text x="59.6" y="188.9" transform="rotate(-90 59.6 188.9)">6</text>
<text x="63.1" y="188.9" transform="rotate(-90 63.1 188.9)">7</text>
<text x="66.7" y="188.9" transform="rotate(-90 66.7 188.9)">8</text>
<text x="70.2" y="188.9" transform="rotate(-90 70.2 188.9)">9</text>
<text x="73.7" y="190.3" transform="rotate(-90 73.7 190.3)">10</text>
<text x="77.3" y="190.3" transform="rotate(-90 77.3 190.3)">11</text>
<text x="80.8" y="190.3" transform="rotate(-90 80.8 190.3)">12</text>
<text x="84.3" y="190.3" transform="rotate(-90 84.3 190.3)">13</text>
<text x="87.8" y="190.3" transform="rotate(-90 87.8 190.3)">14</text>
<text x="91.4" y="190.3" transform="rotate(-90 91.4 190.3)">15</text>
<text x="94.9" y="190.3" transform="rotate(-90 94.9 190.3)">16</text>
</g>
<g font-size="1.8" fill="#00f">
<text x="291.7" y="22.8">VCC</text>
<text x="325.3" y="22.8">NO2</text>
<text x="291.7" y="28.1">GND</text>
<text x="291.7" y="26.3">IN1</text>
<text x="291.7" y="24.6">IN2</text>
<text x="323.9" y="26.3">COM2</text>
<text x="325.5" y="29.8">NC2</text>
<text x="325.3" y="35.1">NO1</text>
<text x="323.9" y="38.7">COM1</text>
<text x="325.5" y="42.2">NC1</text>
</g>
</svg>
